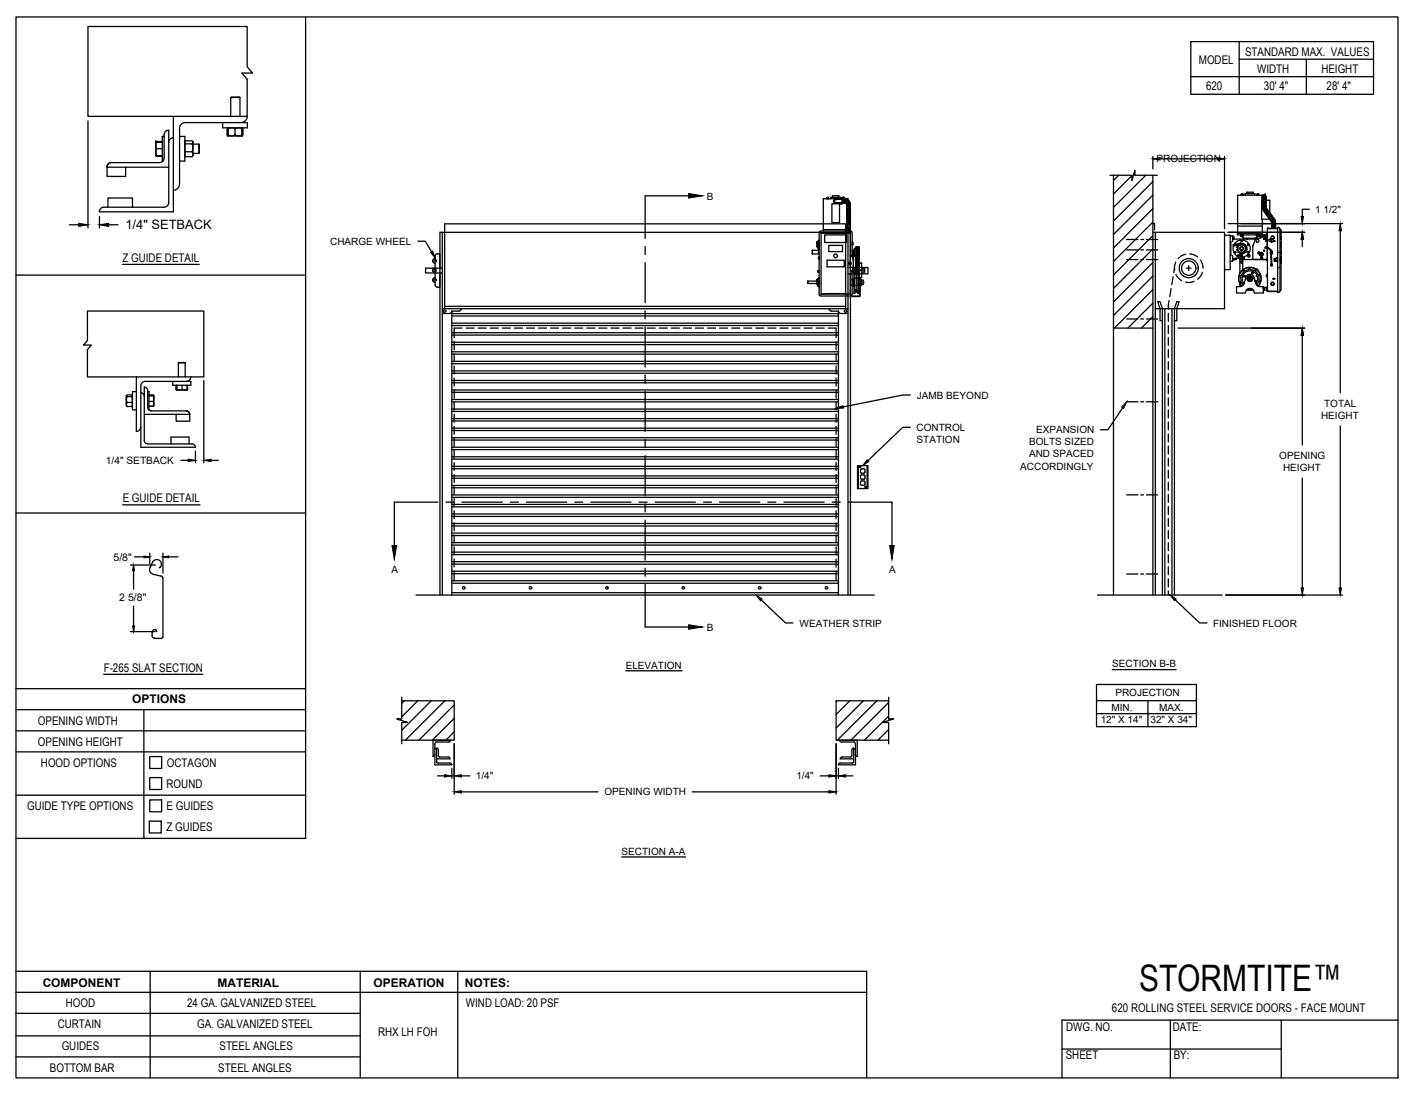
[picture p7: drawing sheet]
<svg xmlns="http://www.w3.org/2000/svg" width="279mm" height="216mm" viewBox="0 0 279 216" stroke-linecap="round" stroke-linejoin="round" font-family="sans-serif">
<!-- layer: ANNOTATIONS -->
<g fill="none" stroke="#000" stroke-width=".25">
<path d="M17.4 23.9v21.1M227.5 30.9v2.4M228.9 31.3h11.3M241.6 30.9v14.2M13.7 44.4h1.8M19.6 42.7v2.3M21.4 44.4h1.9M82.5 47.6h1.4l1.3 2.1M242.3 45.8h15.1M242.3 44.1h22.6M257 47.3v1.4M258.4 41.3h-1.4v1.4"/>
<path d="M264.5 45.5v32M40.2 75.1v16.2M179.6 78h-1.5l-11.7 2.3M232.4 64.7h25M257 66.2v21.6M35.7 90.8h1.4M38.6 89v2.3M41.7 90.8h1.4M179.6 84.3h-1.5l-6.8 6.6M221.5 80.5l-2.9 4.3h-1.5M257 94.4v21.6M264.5 84.1v31.9"/>
<path d="M25.7 111.5h4.9M26.4 111.5v4.8M26.4 119.6v5.1M26.6 109.9h2.9M29.5 109.2v2M32.2 109.2v3.9M32.2 109.9h2.9M150.2 118.4l4.8 4.5h1.4M231.9 118.4l4.8 4.5h1.5M241.9 117.4h23M25.7 124.7h4.9M123.5 132.4h11.1"/>
<path d="M216.4 135.1h19.7v8.3h-19.7zM216.4 138.3h19.7M219.5 132.1h12.6M226.5 138.3v5.1M86.3 153.1h1.4M89.2 151.6v2M89.6 146.8v9.9M91 153.1h1.8M91 156.3h27M136.6 156.3h27M161.8 153.1h1.8M165 146.8v9.9"/>
<path d="M165.4 151.6v2M166.9 153.1h1.4M216.4 140.8h19.7M122.7 169.1h12.6"/>
</g>
<!-- layer: RHX RH F.O.H. -->
<g fill="none" stroke="#000" stroke-width=".25">
<path d="M163.2 39.2h.1M163.2 39.1h.1M163.2 39.1h.2M163.2 39.1v.1M163.4 39.1h.1M163.5 39.2h.1M163.9 39.2v-.3h2l-.1 .3h-3.3v6.4M164.3 38.9v-.3h1.2v.3M164.8 39.4a.32 .32 0 0 0-.2 .3 .32 .32 0 0 0 .2 .3M164.9 39.3a.35 .35 0 0 0-.4 .4 .35 .35 0 0 0 .4 .3l-.2-.1a.31 .31 0 0 1-.1-.3 .31 .31 0 0 1 .3-.2M165 39.3a.37 .37 0 0 0-.5 .3 .37 .37 0 0 0 .4 .4M165.3 39.3h.6"/>
<path d="M165.6 39.3l-.7 .1M165.8 39.3h-.2h.2M165.8 39.3h.1M165.8 39.3l.2-.2 .2 .2M165.9 39.3h.1M165.9 39.2l.1 .1M166 39.4v-.3l.1 .2 .3 .1v.6h-.3l-.1 .2v-.2M166 39.2l-.1 .1M166 39.3h.1M166 39.2h.1M166 39.2l.1 .1M166 39.2v.1"/>
<path d="M166.1 39.2h-.1M166.1 39.2v.1M166.1 39.2l-.1 .1M166.2 39.3h.1M166.2 39.2h1.1v.3M166.2 39.3v.8M166.3 39.2h.1M166.3 39.1h.1M166.3 39.1h.2M166.3 39.4h.2M166.3 39.1h.3M166.4 39.1h.1"/>
<path d="M166.5 39.1h.1M166.6 39.1h.1M166.6 39.4h.1M166.6 39.4h-.1v.6h.1M166.6 39.4v.6M166.7 39.3l.3 .1M166.7 39.4v.6M166.7 39.4h.1M166.9 39.4l-.1 .6M167 39.4l-.2 .7M167 39.4l.3 .2M167.2 39.5l-.3 .6"/>
<path d="M167.3 39.6h.1M167.3 39.6l-.3 .5M167.3 39.6l.2 .1M167.6 39.8h.1M167.6 39.8l-.6 .4M167.6 39.8l-.1-.1-.5 .5M167.6 39.8l.2 .6M219 34.6h4.4v1l.5-2v1h4.5M219.7 34.6v82.8M220.7 34.6l-1 1M223.4 34.6l-3.7 3.7M223.9 34.1l-.2 .2"/>
<path d="M226.1 34.6l-6.4 6.3M227.5 35.8l-7.8 7.8M227.5 38.5l-7.8 7.8M227.5 34.6v82.8M244.9 38.4h.1M245 38.4h-.1M245 38.4h.2M245 38.4v.1M245 38.4h.1M245.2 38.4l-.1 .1M245.2 38.4h.1M245.2 38.4v.1"/>
<path d="M245.2 38.5h.1M245.7 38.5v-.3h1.9v.3M246 38.2v-.3h1.3v.3M248.1 38.4h.1M248.1 38.4h.2M248.1 38.4v.1M248.2 38.4l-.1 .1M248.2 38.4h.1M248.3 38.4h.1M248.3 38.4l-.1 .1M248.3 38.5h.1M249.1 38.7v.6"/>
<path d="M249.1 38.5v1M249.1 38.6h.2M249.1 39.4h.1M249.1 39.5h-.2v3.7l1.7 .1M249.1 39a.38 .38 0 0 1 .4-.4 .38 .38 0 0 1 .4 .4M249.1 39.2a.36 .36 0 0 1 .4-.2 .36 .36 0 0 1 .3 .4 .33 .33 0 0 0-.3-.3 .33 .33 0 0 0-.4 .3zM249.1 39.2a.36 .36 0 0 1 .4-.4 .36 .36 0 0 1 .3 .4M249.1 38.5v.3l.3-.2M249.1 39.9v.1M249.1 39.6v-.1a.38 .38 0 0 1 .3-.2 .38 .38 0 0 1 .4 .3M249.1 39.8h.7M249.1 39.5l.4-.1 .3 .1"/>
<path d="M249.1 39.2a.33 .33 0 0 1 .4-.3 .33 .33 0 0 1 .3 .3M249.1 39.5v.2M249.1 39.8v.1M249.2 38.9l.2-.2 .4 .2M249.3 39.7l-.2 .1M249.3 39.7h.5M249.4 38.6v-.2h.2v.2M249.5 38.5h-5.3v7.8l5.8 .1v.1M249.5 38.5h.1M249.6 38.4v.2M249.6 38.4v.1M249.6 38.5h.1"/>
<path d="M249.7 38.5v.1M249.7 38.5h.1M249.7 38.6h.1M249.7 38.7l.1 .4a.37 .37 0 0 0-.3-.4 .37 .37 0 0 0-.4 .4M249.7 38.6v.1M249.8 39.9v.1M249.8 39.5v.2M249.8 39.8v.1h-.7M249.8 39.7v.1M249.8 39.5h.7v2.6M85.8 54.8a.48 .48 0 0 0-.4 .5 .48 .48 0 0 0 .4 .4l.1 .5M85.8 51a.48 .48 0 0 0-.4 .5 .48 .48 0 0 0 .4 .5"/>
<path d="M85.8 52.9a.48 .48 0 0 0-.4 .5 .48 .48 0 0 0 .4 .4l.1 1M85.9 52v.9M86.3 50.1l-.4 .2v.7M86.3 50.1h.5v6.6l-.7-.1-.2-.4M86.8 53.9v63.5M87.3 52.9h-3.3v1h3.3M87.3 45.8v71.6M159.4 55.9h.1M159.4 55.5h2.2M159.4 55.5h.1M159.4 55.5v.4M160.3 49.4v.7v-.7h1.2"/>
<path d="M160.3 50.1h1.3M161.2 48.6l.4 .6M161.2 56.1h.1M161.2 48h.1M161.2 55.4h.1M161.2 48.6h.1M161.2 48v.6M161.2 55.4v.7M161.2 56.1h.5M161.2 56.1l.4 .5M161.2 55.4h.5M161.2 48h.5"/>
<path d="M161.2 48.6h.5M161.2 55.5h.2M161.2 48l.2 .1M161.2 55.3v.1M161.2 47.9h.1M161.3 56.1h.1M161.3 48.7h.1M161.3 56.1l.3 .5M161.3 55.3h.1M161.3 47.9h.1M161.3 47.8h.1M161.3 47.8v.1"/>
<path d="M161.3 56.4h.2M161.3 55h.2M161.3 56.4h.1M161.3 55v.2M161.3 56.2v.2M161.4 55.5h.2M161.4 48.5h-.2M161.4 48.1h.2M161.4 55.9h.1M161.4 55.5h.1M161.4 53.7h.1M161.4 48.1h.1"/>
<path d="M161.4 53.7h.2M161.4 48.1v.4M161.4 55.5v.4M161.5 49v.8l.1 .2M161.5 48.5h.1M161.5 55h-.2M161.5 55.9h.1M161.5 50.8l.1 .2M161.5 51.1h.1M161.5 50.7v.4M161.5 50.7h.1M161.5 50.8h.1"/>
<path d="M161.5 50.7v.1M161.5 51v.1M161.6 48.1h.1M161.6 55.5h.1M161.6 48.5h.1M161.6 55.9h.1M161.6 54.8h.1M161.6 47.4h.1M161.6 49.2h.1M161.6 56.6h.1M161.6 56.1v2l.3 .3M161.6 53.4h-.2v.3"/>
<path d="M161.6 48.1v.4M161.6 48.6v6.8M161.6 55.5v.4M161.6 48.5h-.4M161.6 47.4l-.4 .6M161.6 54.8l-.4 .6M161.6 54.8l-.3 .5M161.6 47.4l-.3 .4M161.6 55.9h-2.2M161.6 48.1h-.4h.4M161.9 45.6l-.3 .3v2.1M161.9 58.4h6"/>
<path d="M161.9 45.6h6M162 58l2.9-.1 2.8 .1M162 46l2.9 .1 2.8-.1M162 58h5.8M162 46v12M162 46h5.8M162.5 45.3h5.3M162.7 46.4h4.3v1.5h-4.3zM163.2 51.4h3.4v1.3h-3.4zM163.5 48.4h2.7v1.3h-2.7zM164.1 40.2h1.6v3.7h-1.6zM164.9 40l.7 .1"/>
<path d="M165 40l-.1 .1h.7M165.3 40h.5M165.9 40l-.3 .1 .4 .2 .2-.2M166 40.1h.1M166 40.1v.1M166 40.1l-.1 .1M166 40.2h.1M166 40v.1M166 40.1h-.1M166 40.1l.1 .1M166.1 40.2h-.1M166.1 40.1h-.1"/>
<path d="M166.1 40.1h.1M166.1 40.1l-.1 .1M166.2 40.1h.1M166.3 40h.2M166.6 40h.1M166.7 40h.1M166.7 40l.1 .1M166.8 40l.1 .1M166.9 40.1h.1M167 40.1h.1M167 40.1v.1M167 40.2l.1 .1"/>
<path d="M167.1 44.3a.34 .34 0 0 1 .3-.4 .34 .34 0 0 1 .4 .4M167.1 44.1a.35 .35 0 0 1 .3-.4 .35 .35 0 0 1 .4 .4M167.1 43.9a.35 .35 0 0 1 .3-.4 .35 .35 0 0 1 .4 .4M167.1 43.7a.35 .35 0 0 1 .3-.3 .35 .35 0 0 1 .4 .3M167.1 43.5a.35 .35 0 0 1 .3-.3 .35 .35 0 0 1 .4 .3M167.1 43.3a.35 .35 0 0 1 .3-.3 .35 .35 0 0 1 .4 .3M167.1 42.6a.35 .35 0 0 1 .3-.4 .35 .35 0 0 1 .4 .4M167.1 42.4a.35 .35 0 0 1 .3-.4 .35 .35 0 0 1 .4 .4M167.1 42.2a.35 .35 0 0 1 .3-.4 .35 .35 0 0 1 .4 .4M167.1 41.6v.1M167.1 40.4v.1M167.1 40.3v.1"/>
<path d="M167.1 44.8v.1M167.1 45.5v.1M167.1 45v.1M167.1 45.2v.1M167.1 40.8v.1M167.1 40.6v.1M167.1 41.1v.1M167.1 41.3v.1M167.1 44.5a.33 .33 0 0 1 .3-.3 .33 .33 0 0 1 .4 .3M167.1 43.1a.37 .37 0 0 1 .4-.2 .37 .37 0 0 1 .3 .2 .35 .35 0 0 0-.4-.3 .35 .35 0 0 0-.3 .3M167.1 42.9a.37 .37 0 0 1 .4-.2 .37 .37 0 0 1 .3 .2 .35 .35 0 0 0-.4-.3 .35 .35 0 0 0-.3 .3M167.1 42.7a.37 .37 0 0 1 .4-.2 .37 .37 0 0 1 .3 .2 .35 .35 0 0 0-.4-.3 .35 .35 0 0 0-.3 .4"/>
<path d="M167.1 42v-.1a.38 .38 0 0 1 .3-.2 .38 .38 0 0 1 .4 .3M167.1 44.6h.7M167.1 44.5a.33 .33 0 0 1 .3-.2 .33 .33 0 0 1 .4 .2M167.1 44.3a.35 .35 0 0 1 .3-.3 .35 .35 0 0 1 .4 .3M167.1 44a.38 .38 0 0 1 .7 0M167.1 43.8a.38 .38 0 0 1 .7 0M167.1 43.6a.38 .38 0 0 1 .7 0M167.1 43.5a.38 .38 0 0 1 .7 0M167.1 43.3a.38 .38 0 0 1 .7 0M167.1 42.5a.38 .38 0 0 1 .7 0M167.1 42.3a.38 .38 0 0 1 .7 0M167.1 42.1a.38 .38 0 0 1 .7 0"/>
<path d="M167.1 41.9l.3-.1 .4 .1M167.1 44.9h.7v.1h-.7zM167.1 44.6v.2h.7M167.1 40.9h.7v.2h-.7zM167.1 41.9v.1M167.1 42.1h.1M167.1 42.3h.1M167.1 42.5h.1M167.1 43.3h.1M167.1 43.5h.1M167.1 43.6v.1M167.1 43.8v.1"/>
<path d="M167.1 44h.1M167.1 45.3v.2h.7M167.1 45.6h.1M167.2 44.5l-.1 .2M167.3 52.8h4v1.2h-4M167.3 45.8v71.6M167.6 52h.2M167.6 52l.1 .2 .1-.2M167.6 52h.1M167.6 52l.1-.1 .1 .1M167.7 40l-.7 .2M167.7 44.5l.1 .1"/>
<path d="M167.7 40.1h.1M167.7 40.1l-.6 .2M167.7 51.8l.2 .2-.2 .2M167.8 40.3v.1M167.8 44.8v.1M167.8 45.5v.1M167.8 45v.1M167.8 45.2v.1M167.8 40.8v.1M167.8 40.6v.1M167.8 41.1v.1M167.8 41.3v.1"/>
<path d="M167.8 41.6v.1M167.8 52.3h.1M167.8 51.8h.1M167.8 41.4h-.7v.2h.7M167.8 41.7h-.7v.1M167.8 40.4l-.7 .1v.1h.7M167.8 40.4h-.7M167.8 45.1h-.7v.2h.7M167.8 40.4v.2M167.8 40.7v.2M167.8 41.2v.2M167.8 41.4v.2"/>
<path d="M167.8 41.7v.1M167.8 41.9v.1M167.8 42.1h.1M167.8 42.3h.1M167.8 42.5h.1M167.8 43.3h.1M167.8 43.5h.1M167.8 43.6v.1M167.8 43.8v.1M167.8 44h.1M167.8 44.6v.2M167.8 45.1v.2"/>
<path d="M167.8 45.3v.2M167.8 45.6h.1M167.8 46v5.8M167.8 52.2v5.8M167.8 40.7h-.7v.2h.7M167.8 41.2h-.7v.2h.7M167.8 52.8v-7h-81v7.1M167.8 54v63.4M167.8 45.6l.3 .3M167.9 53.5h.2M168.1 50.5l.3 1.5-.3 1.5M168.1 58.1l-.3 .3"/>
<path d="M168.1 50.5l.2 .2M168.1 48.2l.1 .2M168.1 47.9l.1 .3M168.1 50.5h-.2M168.1 50.5h.1M168.1 53.5h.1M168.1 49.4h.5M168.1 50.1h.2M168.1 53.7h.4M168.1 55.3h.3M168.1 56.1h.2M168.1 49.6h.2"/>
<path d="M168.1 56.3h.2M168.1 55.1h.3M168.1 55.5h.2M168.1 55.9h.2M168.1 45.9v4.6M168.1 53.5v4.6M168.2 50.6h.1M168.2 50.5v.1M168.2 53.4h.7M168.2 50.6h.3h-.2v.3M168.2 47.8h.1M168.2 48.3h.1"/>
<path d="M168.2 50.7h.1M168.2 47.8v.4M168.2 47.8v.5M168.2 50.7l.1 .1M168.2 53.3h.7M168.3 49.5h.1M168.3 55h.1zM168.3 56.1h-.2h.2M168.3 55.9h.1M168.3 55.5h.1M168.3 55v.1M168.3 55.3v.2"/>
<path d="M168.3 55.9v.5M168.3 56.4h.1M168.3 49.6v.9l.2 .1M168.3 49.6h.1M168.3 49.5h-.2M168.4 53h1.1M168.4 52.3l-.1 .8M168.4 49.6v.9M168.4 50.1h.2M168.4 50.6v1.1M168.4 56.3l-.1 .1M168.4 55.1h-.3h.3"/>
<path d="M168.5 54.9v1.6M168.6 57.8l-.1-4.3 .1 4.4M168.6 53.6l.2 .1M168.6 57.8h.1M168.6 53.6v.2M168.6 53.9h.1M168.6 53.9l.2 .2M168.6 54.9h.1M168.6 57.6v.1M168.6 53.8v.1M168.7 56.3h-.1M168.7 54.9h.1"/>
<path d="M168.8 56.3h-.1M168.8 53.7v.2M168.8 57.2l-.2 .2M168.8 53.9v.2M168.8 57.4v.4h-.2M168.8 57.4v.2M168.8 54l.1 .1M168.9 57.3h-.1M168.9 54.1h.1M168.9 51.4h.6M168.9 51.6h.1M168.9 50.9h.1"/>
<path d="M168.9 50.7h.6M168.9 50.6h.1M168.9 49h.1M168.9 48.8h.1M168.9 51.3h.1M168.9 51.6h.6M168.9 52.1h.6v.1M168.9 52h.1M168.9 53.7v.1M168.9 50.7h.1M168.9 49h-.3v1.5h.3M168.9 52.9v-.1h.6v.1"/>
<path d="M168.9 51.2v.6M168.9 49.4v.1M168.9 50.2v.1M168.9 49.8v.1M168.9 51.2h.6M168.9 49h.6M168.9 48.8v.4M168.9 50.5v.4M168.9 51.1v-.2h.6v.2M168.9 52.5v-.2h.6v.2M168.9 53.4v-.2h.6v.2M168.9 53v.2"/>
<path d="M168.9 53.6v-.1h.6v.1M168.9 57.3h.1M169 54.2h.1M169 57.3h.1M169.1 49.6h.1M169.1 49.3h.1M169.1 50.4h.1M169.1 53.9l-.1 .2M169.1 50.1h.1M169.1 50.4v.1M169.1 49.5v.2h.4M169.1 50.4h.4"/>
<path d="M169.1 49.1v.2h.4M169.1 50.1h.2M169.1 57.4v.1M169.1 48.9v.1M169.1 50.4v.2M169.1 50.7v.1M169.1 50.9v.1M169.1 51.2v.1M169.1 51.4v.1M169.1 51.6v.1M169.1 51.9v.1M169.1 52.1v.1"/>
<path d="M169.1 52.3v.1M169.1 52.6v.1M169.1 52.8v.1M169.1 53v.1M169.1 53.2v.1M169.1 53.5v.1M169.1 53.7v.1M169.1 53.9h-.2l.1 .3M169.1 57.4l.2 .5M169.1 49.6v.1M169.1 49.6l.2-.1v.2M169.1 50.5h.1"/>
<path d="M169.1 57.5v.1M169.1 50v.2M169.1 57.2l.2 .2M169.1 50h.2M169.1 50.7h.1M169.1 53.7v.2M169.1 56.3h.1M169.1 50v.1M169.1 53.7h-.3M169.1 50.7h.2M169.2 54.9h-.1M169.2 54.9h.1"/>
<path d="M169.2 56.3h.1M169.3 53.9l-.2 .2M169.3 50h.1M169.3 50v.1M169.3 50.7h.1M169.3 50.5h.1M169.3 53.8v.1M169.3 57.6v.1M169.3 50.4l-.2 .1M169.3 53.6l.1-.1-.1 4.4M169.3 53.6l-.2 .1M169.3 50.1h.1"/>
<path d="M169.3 49.3h.1M169.3 50.4h.1M169.3 53.6v.2M169.3 53.9h.1M169.3 50v.2h.2M169.3 50.4v.2h.2M169.3 50.7l.2 .1M169.3 50.9l.2 .1M169.3 51.2l.2 .1M169.3 51.4l.2 .1M169.3 51.6l.2 .1M169.3 51.9l.2 .1"/>
<path d="M169.3 52.1l.2 .1M169.3 52.3l.2 .1M169.3 52.6l.2 .1v-.1l-.6-.1v.2M169.3 52.8l.2 .1M169.3 53l.2 .1M169.3 53.2l.2 .1M169.3 49.6v.1M169.3 53.5v4.4M169.4 54.5h.1M169.4 54.2l.1 .1M169.4 54.6l.1 .2M169.4 53.7l.1 .1"/>
<path d="M169.4 53.9l.1 .2M169.4 54.4l.1 .1M169.4 54.8h.1v.4h-.1M169.4 56.1h.1M169.4 54.9h.1M169.4 53.6h.1M169.4 53.8h.1M169.4 54h.1M169.4 54.3h.1M169.4 54.7h.1M169.5 55.3v-6.6h-.6v8.6M169.5 48.8v.7h-.2v.2"/>
<path d="M169.5 49.1h-.2v.2M169.5 49.4v.7v-.3M169.5 50.1h.1M169.5 51.2v.6M169.5 51.6h.1M169.5 50.9h.1M169.5 50l-.2 .1M169.5 50.3h.1M169.5 49.2h.1M169.5 49h.1M169.5 50.6h.1M169.5 50.5h.1"/>
<path d="M169.5 51.3h.1M169.5 52v-.1h-.6v.3M169.5 53v.2M169.5 55h.1M169.5 56.1l-.1 .1M169.5 50.7h.1M169.5 48.8l-.2 .2M169.5 51.9h.1M169.5 50.1v.8M169.5 55l-.1 .1M169.5 56.1h-.1M169.5 55.6v.2"/>
<path d="M169.5 55.3h-.1M169.6 51.9h.2M169.6 55.2h.1M169.6 53.3h.2l-.1 .1zM169.6 55.2v1M169.6 54.9l.1 3.6h-1.6l1.5-.1zM169.6 57.3h.1M169.7 55.1h.2M169.8 51.9h.2v2.9h-.5M169.9 55.1v.1M169.9 55.1v1.2M169.9 56.2l-.2 .1"/>
<path d="M169.9 55.3h.4v.8h-.4M170 53h.6v.7h-.6M170 53.4h.6M170 53.3h.6M170.1 56.1h.1M170.1 56v.1M170.1 56h.1M170.1 56l.1 .1M170.2 56.1h.1M170.3 55.5h.1M170.3 55.9h.1M170.4 55.5h.1"/>
<path d="M170.4 55.5v.4M170.4 55.9h.1M222.3 47.3h2.2M222.3 49.3h2.2M222.3 51.2h2.2M225.1 47.3h.5M225.1 49.3h.5M225.1 51.2h.5M226.2 47.3h2.2M226.2 49.3h2.2M226.2 51.2h2.2M227.5 45.8h14.1v15.1h-13.6"/>
<path d="M227.5 44.1h.3v1.3M227.5 41.2l-7.8 7.7M227.5 43.8l-7.8 7.8M227.5 46.5l-7.8 7.8M227.5 49.1l-7.8 7.8M227.5 51.8l-7.8 7.8M227.5 54.5l-7.8 7.8M227.5 57.2l-7.6 7.5M227.5 59.8l-5 4.9M228 45.8v71.6M230.7 59.3l-.2 1.7M231.1 57l-.3 1.5"/>
<path d="M231.5 54.6l-.3 1.6M231.8 52.9l-.2 .9M232 51.7l-.3 1 .1 .7M232 54.2l.5 .7 .7 .5M233.9 50.2l-.6 .2-.8 .6M234.1 52.9h.9M234.5 52.5v.9M234.8 50.1l.8 .2 .7 .4M235.6 55.5l-.9 .3-.8-.1M236.9 51.3l.3 .7 .2 .9M237.3 53.7l-.3 .6-.7 .8M241.6 46.4h1.1v6.8h-1.1"/>
<path d="M241.6 52.7h.1M242.7 51.6h.4M242.7 46.5h.4M242.7 50.4h.2M242.7 47.7h.2M242.9 47.7v2.8M243.1 46.5l.1 .1M243.1 50.4l.1 .1M243.2 51.5l-.1 .1M243.2 47.6h-.1M243.2 51.4h.2zM243.2 46.7l.2 .1"/>
<path d="M243.2 47h.2v.2h-.2h.2M243.2 46.8h.2v.2v-.2M243.2 46.6v1M243.2 50.5v1M243.4 48.5a1.7 1.7 0 0 0 .6 2M243.4 51.4h.1M243.4 51.1v.2M243.4 51.3l-.2 .1M243.4 47.2h.1M243.4 47.2h4.3M243.4 46.8h.1M243.4 51.1l.5 .1"/>
<path d="M243.4 51.2v.1M243.5 51.1h.4v.1v-.1M243.5 48.3a1.7 1.7 0 0 1 2.2-.8 1.7 1.7 0 0 1 .8 2.3 1.7 1.7 0 0 1-2.2 .8M243.5 48.3h-.2M243.6 49.8h.2zM243.6 50.9h2M243.6 51.1v.1M243.8 48.3h-.3M243.8 48.4h.5v.3l-.3 .1M243.8 48.2l-.2-.1-.1 .2M243.8 48.5h-.5M243.8 50.9v.2"/>
<path d="M244 49.3a.24 .24 0 0 1 .3 .1 .24 .24 0 0 1 0 .4M244 48.2l-.4 .1M244 48.8h.1M244 48.8a.24 .24 0 0 1 .2 .3 .24 .24 0 0 1-.2 .2M244.2 46h4.9l-.1 .4M244.2 44.6h4.9M244.2 50.4l-.2 .1M244.4 50.9h.1M244.5 50.3l-.3 .1M244.5 48.3l-.2 .1M244.5 49.7l.2 .1v.2l.2-.2M244.5 49.7l-.2 .1"/>
<path d="M244.6 56v.6M244.7 48.3l-.3 .1M244.7 48.1l-.7 .1M244.7 48.1h.1M244.8 51.2h.1M244.8 48.3h-.3M244.8 46.4l.1 .2v-.2M244.8 46.6h.5M244.8 46.4h.1M244.8 46.4h.5v.2M244.9 50.1l-.5 .2M244.9 46.4h.1"/>
<path d="M244.9 56.4v.1M244.9 49.4h.2M244.9 49.4h.1M244.9 49.5h.2M244.9 49.4a.33 .33 0 0 1-.2-.5 .33 .33 0 0 1 .6 0 .33 .33 0 0 1-.2 .5M244.9 49.4a.37 .37 0 0 1-.2-.6 .37 .37 0 0 1 .6 0 .37 .37 0 0 1-.2 .6M244.9 49.8h.2M244.9 56.5h.1M244.9 56.4l.1 .1a2.22 2.22 0 0 1 0-3.1 2.22 2.22 0 0 1 3.1 0 2.22 2.22 0 0 1 .2 3.1M244.9 50.5l.2 .1zM244.9 47.5l.2 .1zM244.9 51.7l.2 .2"/>
<path d="M244.9 48.1h-.2M244.9 51.7v.2h.2M244.9 51.7h.1M244.9 51.7h.2v.1M244.9 46.6h.4M244.9 48h.4l.5 .4M245 51.7h.1v.2zM245 46.4h.1M245.1 49.8v.1M245.1 51.9h.1M245.1 49.4h.1M245.1 48.3h.2"/>
<path d="M245.1 48.3h-.2M245.1 46.4h.1M245.1 48.2l-.4 .1M245.1 51.2l.1 .1M245.1 51.2h-.5v2.8M245.1 51.2h.1M245.2 46.4h.1M245.2 46.4v.2M245.2 51.3v2M245.2 50.9h.1M245.2 51.1l-.1 .1M245.3 51.2h.1"/>
<path d="M245.3 51.1l-.2 .1M245.3 46.4h.1M245.3 51.1l.1 .1M245.3 48.3l.1 .1M245.3 48.3h.1M245.3 48.3l.5 .6M245.3 56.2l-.3-.4h-.3l.2-.3-.1-.8-.2-.2 .3-.1 .4-.7v-.3l.3 .1 .8-.3 .1-.3 .1 .2 .9 .3 .3-.1v.3l.5 .6 .3 .1-.2 .2v.8l.2 .2-.3 .1-.4 .7M245.4 49.7l-.5 .3M245.4 50l-1.3 .7M245.4 51.2h-.3M245.4 47v.2M245.4 51.2h.1"/>
<path d="M245.5 56a1.53 1.53 0 0 1 .1-2.1 1.53 1.53 0 0 1 2.1 0 1.53 1.53 0 0 1 .1 2.1M245.5 48.4h.1M245.5 55.9a.86 .86 0 0 1-.8 .7h-.7v1.2h1.7l.1-.1M245.6 50.8v.4M245.6 49.9l-.2 .1M245.6 48.6l.1 .1M245.6 48.6h.1M245.7 49.8h.1M245.7 49.4h-.1M245.7 49.7v.1M245.7 49.4l-.2 .3M245.8 48.4l.1 .2"/>
<path d="M245.8 49l-.1 .1M245.8 49.7l-.2 .2M245.8 49.2l-.1 .2M245.8 48.9v.3M245.8 49h.1M245.9 48.6l.1 .2M245.9 57.3h1.4M246 48.8v.5M246 49.3l-.2 .4M246 49.3v.1M246 48.8h.1M246.1 57.1h1.1"/>
<path d="M246.2 50.4l.2-.1 .2 .1v.3l-.2 .1-.2-.1zM246.2 48.3h.2zM246.2 49.8h.2zM246.4 54.9h.1M246.5 55.2h.1M246.5 54.8h.1M246.7 56.9v.2l.1-.1M246.7 54.8h.1M246.7 55.2h.1M246.7 55.4h.1M246.8 55.2h-.1M246.8 55.2h.1"/>
<path d="M246.8 55.1h.1M246.9 55h.1M246.9 55.3h.1M246.9 55.3l-.1 .1M247.4 54.8a.86 .86 0 0 0-.8-.7 .86 .86 0 0 0-.8 .7l-.3 1.1M247.5 54.8l.3 1.1a.86 .86 0 0 0 .8 .7M247.6 55.5h.3l-.2 .1M247.7 47.2v.1M247.7 51.2h.1M247.7 53a.37 .37 0 0 1 .5 .4M247.8 47.1a5.9 5.9 0 0 0-.6 4l.1 .1M247.8 46.4h1"/>
<path d="M247.8 51.2h.1M247.8 47l-.1 .1M247.9 47h.1M247.9 47.3h.4l.1 .3-.4 .2zM247.9 53.2h.1M247.9 46.6h.5M248 46.4h.1M248.1 46.4v.2M248.1 46.4h.1M248.2 46.4h.1M248.2 51.2h.1M248.2 46.6l-.3 .4"/>
<path d="M248.3 46.4h.1M248.3 49.9h.1M248.3 49.9v.1M248.3 49.9l.1 .1h-.1M248.3 49.9l.2 .1h-.2M248.3 49.9l.2 .1M248.3 50h.1M248.3 49.8h.1M248.3 49.8l.2 .2M248.3 46.4v.2M248.3 49.8l.2 .1M248.4 46.6h.1"/>
<path d="M248.4 46.4v.2M248.5 49.9h.1M248.5 46.4h-.6v.2M248.5 46.4h.1M248.5 49.9v.1M248.5 50l-.1 .1M248.5 50h.1M248.6 56.6h.7v1.2h-1.8a.89 .89 0 0 0-.8-.9 .89 .89 0 0 0-.9 .7M248.7 50.2h.1M248.7 50.4a.29 .29 0 0 1 0-.4 .29 .29 0 0 1 .4 0 .29 .29 0 0 1-.1 .4M248.7 50.3v.1M248.7 50.3h.1"/>
<path d="M248.7 50.3h.3M248.8 46.5h1.1M248.8 51.2h.1M248.8 46.4l-.1 .6h-3.3l-.4-.4M248.8 50h.1M248.8 50.4h.1M248.8 50l-.1 .2M248.9 50.9h.2zM248.9 50.9h.1M248.9 51l.1 .1 .1-.1M248.9 51h.1M248.9 50.9h.2"/>
<path d="M248.9 50h.1M248.9 51h.2M248.9 46.6l.2 .1zM248.9 46.7h.1M248.9 46.7h.2M249 50h-.1M249 50.4h.1M249 50l.1 .2M249 50.1v.1M249 50.1v.2M249 50.1h.1M249 50.2h.1"/>
<path d="M249.1 50.2h.1M249.1 43.2v2.8M249.1 50.9h.1M249.1 51h.1M249.1 46.7h.1M249.1 46.7l-.2 .1 .2-.1M249.1 41l.1 .2 .6-.2M249.1 40.9v.1M249.1 40.6v.1M249.1 40.1v.1M249.1 40.4v.1M249.1 40.9h.7"/>
<path d="M249.1 41h.1M249.1 40v.1M249.1 40.2h.7v.2h-.7zM249.1 40.5v.2M249.1 40.7v.2M249.1 40h.7v.1h-.7M249.1 40.5h.7v.2h-.7M249.1 40.7h.7v.2M249.2 41h.1M249.2 41h.6M249.2 41.3l.1 .2M249.2 51.2h.1"/>
<path d="M249.3 56.7l.6 .1M249.3 56.8l.1 .2M249.3 57.3h.7M249.3 56.8h.2v.2h-.2h.1M249.3 51.2h.1M249.3 41.5l.1 .1M249.3 56.8v.1M249.3 56.8h.2v.2M249.3 56.8h.1M249.3 56.8l.2 .2M249.3 56.8l.2 .1h-.2M249.4 41.6l.5-.4 .1 .1-.5 .4z"/>
<path d="M249.4 47.1v-.1zM249.4 47.1h.1M249.4 47.2h.1zM249.4 47.2h.1M249.4 47.1v.1M249.4 49.5h.1M249.4 49.4l.1 .1M249.4 57h.1M249.4 47.1h.1h-.1M249.4 47l.1 .1M249.4 41.7l.1 .1M249.5 46.7h.2l-.1 .1z"/>
<path d="M249.5 46.7h.1M249.5 57h.1M249.5 57h-.1M249.5 46.7h.2M249.5 46.6l.2 .1M249.5 41.8h.1M249.5 46.6h.1M249.5 46.6v.1M249.5 47.1h.1M249.5 47.2h.1M249.5 47.1v.1M249.6 41.9v.1"/>
<path d="M249.6 48.9l.2 .1M249.7 42l.5-.4 .1 .1-.6 .4M249.7 42v.1M249.7 46.7h.1M249.7 48.9v.1M249.7 42.1l.1 .1M249.8 48.8l-.1 .1h.4M249.8 48.8h.1M249.8 41h.1M249.8 40.9v.1M249.8 40.6v.1M249.8 40.1v.1"/>
<path d="M249.8 40.4v.1M249.8 41v.1M249.8 47.6h.2zM249.8 49h.1M249.8 40.9h.1M249.8 42.2l.1 .1M249.8 48.9v.1M249.8 47.5l.2 .2M249.8 41.1l-.6 .2v-.1M249.8 48.7v.1M249.9 48.7h.1M249.9 42.3v.1"/>
<path d="M249.9 54.5l.2 .1M249.9 48.8l-.1-.1-.2 .2M249.9 41.2l-.1-.1-.5 .4M249.9 54.3v.2M249.9 46.2h.1M249.9 46.1h.1M249.9 54.4v.1M249.9 54.4h.1M249.9 51.2h-5.1M249.9 54.5h.2M249.9 46.1v.1M250 56.8v.5v-.1"/>
<path d="M250 46.5l-.2 1.1M250 47.4v.2M250 57.2h.1M250 46.9h.1M250 54.4h.1M250 54.3h.1M250 41.3v.1M250 46.4h.1M250 46.3h.1M250 54.2v.2M250 54.5v.1M250 42.5l.1 .1"/>
<path d="M250 51.1l-.1 .2 .2 .1M250 47.6l.1 .1M250 47.4h.1M250 47.6h.1M250 41.4l-.5 .4M250 41.4l.1 .1M250 47.4h-.1l.1 .2M250 47.3v.1M250 47.7v1.1M250 48.9v2.2M250.1 48.7l.7 .6v.5M250.1 42.6v.1"/>
<path d="M250.1 57.2h.1M250.1 47.7h-.1M250.1 48.9l.6 .5M250.1 57.5h.1M250.1 45.1v3.7h-.3M250.1 46.2h.1M250.1 46h.1M250.1 47.6h.1M250.1 47.4h.1M250.1 54.2l-.2 .1M250.1 46.3l-.1 .6M250.1 47.2l-.1 .4"/>
<path d="M250.1 48.2l-.1 .2M250.1 48.9l-.1 .1M250.1 54.3l-.1 .2M250.1 46v.2M250.1 48.9v8.6M250.1 45.1h2M250.1 57.5h2M250.1 41.5l.1 .1M250.1 41.5h.1M250.1 41.5l-.5 .4-.1-.1M250.1 42.7h.1M250.2 45.1h.1"/>
<path d="M250.2 45l-.1 .1M250.2 57.5h.1M250.2 45.1h1.9M250.2 57.5h1.9M250.2 42.8l.1 .1M250.3 41.7v.1M250.3 42.9h.1M250.3 41.8l-.5 .4M250.3 41.8l.1 .1M250.4 41.9h.1M250.4 41.9l-.5 .4M250.4 41.9l.1 .1"/>
<path d="M250.4 43l.1 .1M250.5 42l-.6 .4 .1 .1M250.5 42v.1M250.5 42.1l.1 .1M250.5 42.1h.1M250.5 42.1l-.5 .4M250.6 42.2l-.5 .4M250.6 42.2l.1 .1M250.6 43.3l.6-.4v.2l-.5 .3M250.6 43.3l.1 .1M250.7 49.9h.2zM250.7 42.3h.1"/>
<path d="M250.7 42.3l-.6 .4M250.7 49.5v.4M250.7 43.4l.1 .1M250.7 49.9l.1 2.4M250.8 43.5v.1M250.8 47.1h.6M250.8 42.4l.1 .1M250.8 42.5l-.1-.1-.5 .4M250.8 42.5h.1M250.8 42.5l-.5 .4M250.8 43.6l.1 .1M250.8 52.3h.1"/>
<path d="M250.8 49.9l.2 2.4h-.2M250.8 49.8h.1M250.9 47.1l.2 .1 .2-.1M250.9 49.8h.1v.2l-.1-.1M250.9 42.5l-.6 .4 .1 .2M250.9 42.5l.1 .2M250.9 43.7h.1M250.9 43.7v.1M250.9 50h-.1M250.9 49.9h.1M250.9 43.8l.1 .1M251 42.7h.1"/>
<path d="M251 42.7l-.6 .4M251 42.6v.1M251 52.2l.1 .2-.2 .1-.2-.1 .1-.2M251 49.7h.1M251 49.7h-.2M251 49.7v.1M251 49.8h.1M251 43.8v.2M251 49.8v.1M251 43.9h.1M251 46.6h.2M251 44.5v.1"/>
<path d="M251 44v.2M251 44.8v.1M251 44.3v.1M251 44h.1M251 50h.1M251 42.7l-.5 .4M251 42.7l.1 .2M251 44l.7 .1M251 44.2h.7v.1h-.7zM251 44.9h.7v.1h-.7zM251 50v.1M251 50.1h.1"/>
<path d="M251 50.1h-.2M251.1 52.3v.1M251.1 42.8v.1M251.1 42.9h.1M251.1 42.9l-.5 .3-.1-.1M251.2 54.9h.1M251.2 47.5h.1M251.2 47.5v.1M251.2 54.9v.2M251.2 43l.1 .1M251.2 47.5l.1 .1zM251.2 54.9l.1 .2z"/>
<path d="M251.3 54.9l-.1 .2M251.3 47.5l-.1 .1M251.3 43.1l-.5 .4M251.3 43.1l.1 .1M251.4 43.2v.1M251.4 43.2h.1M251.4 43.2l-.6 .4M251.4 43.3l.1 .2M251.4 43.3l-.5 .4M251.5 43.5l.1 .1M251.5 43.5l-.5 .3M251.5 43.5h.1"/>
<path d="M251.6 51.2v.2M251.6 43.6l.1 .2M251.6 43.6l-.6 .3M251.6 51.4h.1M251.6 51.2l.1 .2zM251.7 43.8h.1M251.7 43.8l-.6 .1M251.7 43.8v.3M251.7 44.5v.1M251.7 44v.2M251.7 44.8v.1M251.7 44.3v.1"/>
<path d="M251.7 43.9l-.7 .1M251.7 44.4h-.7v.1h.7M251.7 44.6h-.7v.2h.7M251.7 44.4v.1M251.7 44.6v.2M252 51h.1M252 51.6h.1M252.1 51h.1M252.1 51.6h.1M252.1 49.8h.5M252.1 51h-.7v.5l.7 .1M252.5 45.2l-.1-.3h-.3v12.8h.3l.1-.3"/>
<path d="M252.6 52.8h-.5M252.6 45.3l.2 .1v.2M252.6 45.2v12.2M252.6 51.1v.4M252.7 45.6h.1v1.6h-.2zM252.7 50.7v1.3M252.8 47.7v1.2M252.8 52v5.2l-.2 .1M252.8 49.4v.8M252.8 47.2v3.5M87.3 60.9h80M87.7 60.9v-16.7h79.2v16.7"/>
<path d="M87.7 60.5h79.2M89.2 61.4l-.3 .4-.2 .1h-1.4M89.2 61.4v56M89.2 61.4h1.4M89.2 79.3h76.2M89.2 78.8h76.2M89.2 77.4h76.2M89.2 77h76.2M89.2 75.5h76.2M89.2 75.1h76.2M89.2 73.7h76.2M89.2 73.2h76.2"/>
<path d="M89.2 71.8h76.2M89.2 71.3h76.2M89.2 69.9h76.2M89.2 69.4h76.2M89.2 68h76.2M89.2 67.5h76.2M89.2 66.1h76.2M89.2 65.7h76.2M89.2 64.2h76.2M89.2 63.8h76.2M89.2 62.4h76.2M89.2 61.9h76.2"/>
<path d="M89.6 67.5v1.5M89.6 69.8v1.6M89.6 72.2v1.6M89.6 74.6v1.6M89.6 77v1.6M89.6 79.4v1.5M91 60.9v.2l-.4 .3M91.2 64.7h-1.6v2M92 64.7h1.6M94.4 64.7h1.5M96.7 64.7h1.6M99.1 64.7h1.6"/>
<path d="M101.5 64.7h1.6M103.9 64.7h1.6M106.3 64.7h1.5M108.6 64.7h1.6M111 64.7h1.6M113.4 64.7h1.6M115.8 64.7h1.6M118.2 64.7h1.6M120.5 64.7h1.6M122.9 64.7h1.6M125.3 64.7h1.6M127.7 64.7h1.6"/>
<path d="M130.1 64.7h1.6M132.5 64.7h1.5M134.9 64.7h1.5M137.2 64.7h1.6M139.6 64.7h1.6M142 64.7h1.6M144.4 64.7h1.6M146.7 64.7h1.6M149.1 64.7h1.6M151.5 64.7h1.6M153.9 64.7h1.6M156.3 64.7h1.6"/>
<path d="M158.7 64.7h1.6M161 64.7h1.6M163.4 64.7h1.6v2M163.6 60.9l.2 .4 .2 .1M164 61.4h1.4M165 67.5v1.5M165 69.8v1.6M165 72.2v1.6M165 74.6v1.6M165 77v1.6M165 79.4v1.5M165.4 61.4l.3 .4 .2 .1"/>
<path d="M165.4 61.4v56M165.9 61.9h1.4M219.7 64.7h7.8M222.3 62.9h2.2M222.3 79.3h2.2M225.1 62.9h.5M225.1 79.3h.5M226.2 62.9h2.2M226.2 79.3h2.2M227.5 62.5l-2.3 2.2M229.4 63.3h-.5v-2.4l-.5-1.4h.5l.5 1.4v56.5M229.8 60.9v56.5"/>
<path d="M230.5 61.8v1.6M230.5 64.2v1.6M230.5 66.6v1.6M230.5 69v1.6M230.5 71.4v1.5M230.5 73.7v1.6M230.5 76.1v1.6M230.5 78.5v1.6M231.2 60.9v56.5M231.7 63.3h.5v-2.4l.5-1.4h-.5l-.5 1.4v56.5M89.2 97.7h76.2M89.2 99.5h76.2"/>
<path d="M89.2 98.1h76.2M89.2 96.3h76.2M89.2 95.8h76.2M89.2 94.4h76.2M89.2 93.9h76.2M89.2 92.5h76.2M89.2 92h76.2M89.2 90.6h76.2M89.2 90.1h76.2M89.2 88.7h76.2M89.2 88.3h76.2M89.2 86.8h76.2"/>
<path d="M89.2 86.4h76.2M89.2 85h76.2M89.2 84.5h76.2M89.2 83.1h76.2M89.2 82.6h76.2M89.2 81.2h76.2M89.2 80.7h76.2M89.6 81.7v1.6M89.6 84.1v1.6M89.6 86.5v1.6M89.6 88.9v1.6M89.6 91.3v1.6"/>
<path d="M89.6 93.6v1.6M89.6 96v1.6M89.6 98.4v1.6M165 81.7v1.6M165 84.1v1.6M165 86.5v1.6M165 88.9v1.6M165 91.3v1.6M165 93.6v1.6M165 96v1.6M165 98.4v1.6M169.2 91.9h2.1v4.5h-2.1z"/>
<path d="M169.4 91.9v4.5M169.6 92.1v.1M169.6 92.1h.1M169.6 92.2h.1M169.7 92.1v.1M169.8 92.6h.8v.7h-.8zM169.8 93.8h.8v.7h-.8zM170 95.8l-.2-.1v-.6l.2-.2 .6 .1 .1 .5-.3 .3M170 95.8h.5M170.7 96.1h.2M170.7 96.1h.1M170.8 96v.2"/>
<path d="M170.8 96.2h.1M170.8 96h.1M170.9 96.1h.1M171.1 91.9v4.5M222.3 97.7h2.2M225.1 97.7h.5M226.2 97.7h2.2M230.5 80.9v1.6M230.5 83.3v1.6M230.5 85.6v1.6M230.5 88v1.6M230.5 90.4v1.6"/>
<path d="M230.5 92.8v1.6M230.5 95.2v1.6M230.5 97.6v1.5M230.5 99.9v1.6M82.1 117.4h90.4M89.2 117h76.2M89.2 115.1h76.2M89.2 114.6h76.2M89.2 113.2h76.2M89.2 112.7h76.2M89.2 111.3h76.2M89.2 110.8h76.2"/>
<path d="M89.2 109.5h76.2M89.2 109h76.2M89.2 107.6h76.2M89.2 107.1h76.2M89.2 105.7h76.2M89.2 105.2h76.2M89.2 103.8h76.2M89.2 103.3h76.2M89.2 101.9h76.2M89.2 101.4h76.2M89.2 100h76.2M89.6 100.8v1.6"/>
<path d="M89.6 103.2v1.6M89.6 105.6v1.5M89.6 107.9v1.6M89.6 110.3v1.6M89.6 112.7v1.9M165 100.8v1.6M165 103.2v1.6M165 105.6v1.5M165 107.9v1.6M165 110.3v1.6M165 112.7v1.9M222.3 113.3h2.2"/>
<path d="M225.1 113.3h.5M226.2 113.3h2.2M230.5 102.3v1.6M230.5 104.7v1.6M230.5 107.1v1.6M230.5 109.5v1.5M230.5 111.8v1.6M230.5 114.2v1.6M230.5 116.6v.8M79.3 138.3h10.3v7.8h-10.3M79.3 137.6v4.3h-1l2.1 .7h-1.1v4.2M79.8 138.3l-.5 .5"/>
<path d="M82.4 138.3l-3.1 3.2M85.1 138.3l-5.8 5.8M87.8 138.3l-7.8 7.8M89.6 139.1l-6.9 7M165 138.3h.1M167.7 138.3l-2.7 2.7M170.3 138.3l-5.3 5.4M173 138.3l-7.8 7.8M175.3 138.3h-10.3v7.8h10.3M175.3 137.6v4.3h1l-2.1 .7h1.1v4.2M175.3 138.6l-7.4 7.5M78.8 141.9l-.1 .1"/>
<path d="M85.8 148.9l-.4 .4M85.8 146.9l.2-.5h2.6l.3-.3h-3.5v3.2M85.8 147.7l.3 .4M85.8 146.9v4h3.3l-.3-.3h-2.4M86.1 150.3l.3 .3M86.2 149.8l2.6-.1-.3-.3-1.9-.1-.1-1.3-.3-.4v2.7M89.6 141.8l-4.3 4.3M89.6 144.4l-1.6 1.7M167.9 149.4h-1.8l-.3 .3 2.6 .1M168.4 147.6l-.3 .2v1.4l-.3 .2M168.4 147.6v2.9l-2.6 .1-.4 .3h3.4l-.1-4.3-.2-.2h-2.5l-.4-.3h3.5v3.2M168.8 148.9l.3 .4"/>
<path d="M168.8 147.7l-.4 .4M175.3 141.3l-4.7 4.8M175.3 144l-2.1 2.1"/>
<circle cx="85.8" cy="53.4" r=".24"/>
<circle cx="85.8" cy="55.3" r=".24"/>
<circle cx="85.8" cy="51.5" r=".24"/>
<circle cx="164.9" cy="50.5" r=".37"/>
<circle cx="167.7" cy="52" r=".16"/>
<circle cx="167.7" cy="52" r=".24"/>
<circle cx="234.6" cy="52.9" r="1.41"/>
<circle cx="234.6" cy="52.9" r="1.88"/>
<circle cx="243.4" cy="48.4" r=".07"/>
<circle cx="243.7" cy="49.8" r=".16"/>
<circle cx="243.9" cy="48.3" r=".07"/>
<circle cx="244.2" cy="50.5" r=".07"/>
<circle cx="244.4" cy="48.2" r=".07"/>
<circle cx="244.6" cy="50.3" r=".07"/>
<circle cx="244.8" cy="48.2" r=".07"/>
<circle cx="245" cy="50.6" r=".16"/>
<circle cx="245" cy="47.6" r=".16"/>
<circle cx="245" cy="51.8" r=".16"/>
<circle cx="245" cy="50.1" r=".07"/>
<circle cx="245.2" cy="48.2" r=".07"/>
<circle cx="245.4" cy="49.8" r=".07"/>
<circle cx="245.5" cy="54.5" r=".12"/>
<circle cx="245.5" cy="54.5" r=".07"/>
<circle cx="245.6" cy="48.4" r=".07"/>
<circle cx="245.8" cy="49.5" r=".07"/>
<circle cx="245.8" cy="48.7" r=".07"/>
<circle cx="245.9" cy="49.1" r=".07"/>
<circle cx="246.3" cy="48.3" r=".16"/>
<circle cx="246.3" cy="49.8" r=".16"/>
<circle cx="246.6" cy="55" r=".56"/>
<circle cx="246.6" cy="55" r=".54"/>
<circle cx="246.6" cy="55" r=".43"/>
<circle cx="246.6" cy="55" r=".24"/>
<circle cx="247.1" cy="53.9" r=".12"/>
<circle cx="247.1" cy="53.9" r=".07"/>
<circle cx="247.7" cy="55.5" r=".07"/>
<circle cx="247.9" cy="54.5" r=".07"/>
<circle cx="248.4" cy="49.9" r=".12"/>
<circle cx="248.9" cy="50.2" r=".37"/>
<circle cx="248.9" cy="50.2" r=".18"/>
<circle cx="248.9" cy="50.2" r=".14"/>
<circle cx="249" cy="50.9" r=".16"/>
<circle cx="249" cy="46.7" r=".16"/>
<circle cx="249.4" cy="47.1" r=".12"/>
<circle cx="249.5" cy="49.5" r=".07"/>
<circle cx="249.6" cy="46.7" r=".16"/>
<circle cx="250.6" cy="47.4" r=".22"/>
<circle cx="250.9" cy="47.8" r=".07"/>
<circle cx="251.1" cy="56" r=".33"/>
<circle cx="251.1" cy="46.9" r=".33"/>
<circle cx="251.1" cy="56" r=".26"/>
<circle cx="251.5" cy="47.6" r=".03"/>
<circle cx="251.5" cy="55" r=".03"/>
<circle cx="251.5" cy="47.6" r=".05"/>
<circle cx="251.5" cy="55" r=".05"/>
<circle cx="251.6" cy="51.3" r=".12"/>
<circle cx="87.7" cy="61.4" r=".24"/>
<circle cx="166.8" cy="61.4" r=".24"/>
<circle cx="169.6" cy="92.1" r=".1"/>
<circle cx="170.8" cy="96.1" r=".1"/>
<circle cx="91.5" cy="116" r=".24"/>
<circle cx="104.7" cy="116" r=".24"/>
<circle cx="119.8" cy="116" r=".24"/>
<circle cx="134.8" cy="116" r=".24"/>
<circle cx="149.9" cy="116" r=".24"/>
<circle cx="163.1" cy="116" r=".24"/>
</g>
<!-- layer: 0 -->
<path d="M257.8 11.7v6.9M216.6 117.4h24.6" fill="none" stroke="#000" stroke-width=".25"/>
<!-- layer: RHX RH F.O.H. -->
<path d="M89.6 67.5h.1" fill="none" stroke="#000" stroke-width=".2"/>
<!-- layer: ANNOTATIONS -->
<g fill="#000" stroke="#000" stroke-width=".2">
<path d="M227.5 31.3l1.4-.2v.5zM240.2 31.1l1.4 .2-1.4 .3zM15.5 44.1l1.9 .3-1.9 .3zM19.6 44.4l1.8-.3v.6zM85 49.8l.4-.2 .5 1.3zM257 45.8l.2 1.5h-.5zM256.7 42.7h.5l-.2 1.4zM264.5 44.1l.2 1.4h-.5zM257 64.7l.2 1.5h-.5zM37.1 90.6l1.5 .2-1.5 .3zM40.2 90.8l1.5-.2v.5zM165 80.6l1.3-.5 .1 .4z"/>
<path d="M171.1 90.7l.3 .4-1.2 .8zM222.3 79.3l-.6 1.3-.4-.3zM26.4 111.5l.1 1.1h-.3zM28.4 109.7l1.1 .2-1.1 .2zM32.2 109.9l1.1-.2v.4zM149.2 117.4l1.2 .8-.3 .4zM230.9 117.4l1.2 .8-.3 .4zM256.7 116h.5l-.2 1.4zM264.2 116h.5l-.2 1.4zM26.2 123.5h.3l-.1 1.2zM87.7 152.9l1.5 .2-1.5 .3zM89.6 153.1l1.4-.2v.5z"/>
<path d="M89.6 156.3l1.4-.3v.5zM163.6 152.9l1.4 .2-1.4 .3zM163.6 156l1.4 .3-1.4 .2zM165.4 153.1l1.5-.2v.5z"/>
</g>
<!-- layer: SECTION CUTS -->
<g fill="none" stroke="#000" stroke-width=".25">
<path d="M135.9 38.7h-8.6v8.4M127.3 48.6v1.6M127.3 51.8v8M127.3 61.3v1.6M127.3 64.5v8M127.3 74v1.6M127.3 77.2v8M86.4 99.1h-8.6v8.6M88 99.1h1.6M91.2 99.1h7.9M100.7 99.1h1.6M103.9 99.1h7.9"/>
<path d="M113.4 99.1h1.6M116.6 99.1h7.9M126.1 99.1h1.6M127.3 86.7v1.6M127.3 89.9v8M127.3 99.4v1.6M129.3 99.1h7.9M138.8 99.1h1.6M142 99.1h7.9M151.5 99.1h1.6M154.7 99.1h7.9M164.2 99.1h1.6"/>
<path d="M167.4 99.1h8.6v8.6M127.3 102.6v8M127.3 112.1v1.6M127.3 115.3v8.4h8.6"/>
</g>
<path d="M135.9 38.2l2.7 .5-2.7 .4zM77.3 107.7h1l-.5 2.7zM175.5 107.7h.9l-.4 2.7zM135.9 123.3l2.7 .4-2.7 .5z" fill="#000" stroke="#000" stroke-width=".2"/>
<!-- layer: DETAILS -->
<g fill="none" stroke="#000" stroke-width=".25">
<path d="M17.4 5.2h31.4v8l1 1.2h-2.1l1.1 1.2v7.4h-31.4zM45.5 19.2h1.8v3.8M45.5 19.2v3.8M45.5 19.2h1.8M22 32.1a.92 .92 0 0 0-.9 .9h12.2M30.8 30.7h.1M30.8 28h.1M30.8 30.7h1.2M30.9 30.7h1.1M32 28h-1.2M32 27.9l-1.2 .1M32 29.4h-1.1l-.1 .6 .1 .7h1.1"/>
<path d="M32 28h-1.1l-.1 .7 .1 .7M32 28h-1.2v2.7h.1M32.4 26.6a.92 .92 0 0 1 .9-.9v14.3M32.4 26.6v4.6a.92 .92 0 0 1-.9 .9h-9.5a.88 .88 0 0 0-.9 .8v1.9h3.7v-1.8M32.4 26.9h-.4v4.9h.2M33.3 40a.92 .92 0 0 1-.9 .9M34.2 27.2a.92 .92 0 0 0-.9 .9M34.2 23v18.8h-14.6M35.4 26.9h1.1v4.9h-1.1M36.5 30.7h.1M36.5 28h.1M36.5 28.4h1.4l.2 .8-.2 .8h-1.4"/>
<path d="M37.9 28.4l.2-.3-.2-.3h-1.4v3.1h1.4l.2-.5-.2-.4M38 27.9l.1 .1v2.7l-.2 .2M38.1 28.4h1.1M38.1 30.3h1.1M39.2 28.4l.1 .1v1.7l-.1 .1M39.2 28.4v1.9M43.9 24.2v1h4.9v-1h-12.2a1.19 1.19 0 0 0-1.2 1.2v10.9a1.22 1.22 0 0 1-1.2 1.2M44.8 26.6l.2 .2M44.8 25.4l.2-.2v.2M44.9 26.6l.1 .2M44.9 25.4v1.3M45 26.6v.2"/>
<path d="M45 25.3l-.1 .1M45 25.4l.7-.2 .7 .2v1.2l-.7 .2-.7-.2zM45 26.6v.2h2.7M45 26.7v-1.4l-.1 .1 .1 1.3M46.4 25.4l.7-.2 .6 .2M46.4 26.6l.7 .2 .6-.2v-1.4l.1 1.6M47.7 26.6v.2M47.8 25.3l.1 .1-.1 1.4M47.8 25.3l.1 .1v1.2l-.1 .2M48.8 23a1.22 1.22 0 0 1-1.2 1.2M21.3 40.9v-1.8h4.8v1.8M32.4 40.9h-11.9a.92 .92 0 0 0-.9 .9"/>
<path d="M17.3 61.4h22.9v13h-22.9v-5.4l.7-.9h-1.5l.8-.9zM25 78l-.1 2.1 .2 .1M25.1 78.3l-.2-.2 .2-.2h1v2.3h-1a.62 .62 0 0 1 0-.8M26.1 78.3h-1a1.18 1.18 0 0 0 0 1.1h1M26.1 78.1h.1M26.9 74.4v10.7a.9 .9 0 0 0 .9-.9M26.9 77.3h-.8v3.6h.8M27.8 77.5a.67 .67 0 0 1 .6 .7M28.7 75.2a.9 .9 0 0 0-.9 .9v12.2h10.8M28.7 75.3h9v.7h-3.6v-.7M29.1 77.1a.67 .67 0 0 0-.6-.7v10.5a.67 .67 0 0 0 .6 .7h8.8a.63 .63 0 0 1 .6 .7M29.1 77.3h.3l-.1 3.6"/>
<path d="M29.1 77.1v3.3M29.4 78.1h.9l.1 .6-.1 .5h-.9M29.4 78l1 .1M29.4 78h.9M30.3 79.2v1h-.9M30.3 78l.1 .1M30.4 78.1h-.1M30.4 78.1v2l-1 .1M34.7 76v.9l.2 .1M34.8 76.9l.1 .1M34.8 76l.1 1M34.9 76v.9l.5 .1 .5-.1v-.9"/>
<path d="M34.9 76.9l2 .1M35.2 71.6v2.8M35.2 71.6h1.3M36.5 71.6v2.8M36.9 76v.9h-1M36.9 76.9v.1M37 76v.9h-.1M37 76.9l-.1 .1M37.7 74.4a.9 .9 0 0 1-.9 .9M26.1 80.1h.1M28.5 81.8h8.9M29.1 80.4a.67 .67 0 0 0 .7 .7"/>
<path d="M29.8 81.1h7M30.3 80.1v.1M30.4 80.1h-.1M33.7 87.6v-1.3h3.6v1.3M36.8 81.1a.65 .65 0 0 1 .6 .6v1.4h-2.6v-1.3M36.8 81.1a.67 .67 0 0 1 .6 .7M29.6 112a.96 .96 0 0 0 .7 1.3M30.3 113.3l1.5 .4 .4 .4M31.8 111.5v.2l-.4 .4M31.9 111.5a.93 .93 0 0 0-.7-1 .93 .93 0 0 0-1.1 .5l-.5 1M32.2 114.1v11.7l-.4 .2M30 124.8l.1 .9 .4 .2"/>
<path d="M30.5 126h1.4M30.6 124.2l-.5 .3-.1 .3M30.6 124.2l.3 .5"/>
</g>
<!-- layer: ANNOTATIONS -->
<path d="M31.6 112h.1M26.4 124.7h.1M26.4 123.5h.1" fill="none" stroke="#000" stroke-width=".2"/>
<!-- layer: TITLE BLOCK -->
<g fill="none" stroke="#000" stroke-width=".25">
<path d="M3.2 3.3h272.6v209.4h-272.6zM60.3 3.3v162.2h-57.1M235 8.2h36v10.4h-36zM235 15.1h36M244.5 11.7h26.5M244.5 8.2v10.4M3.2 54.3h57.1M24.2 52.2h15.1M24.2 99.6h15.3M3.2 101.2h57.1M3.2 135.9h57.1M20.5 133.1h19.5"/>
<path d="M3.2 140.1h57.1M3.2 144.2h57.1M3.2 148.4h57.1M3.2 156.9h57.1M28.4 140.1v25.4M29.5 149.3h2.4v2.4h-2.4zM29.5 153.5h2.4v2.3h-2.4zM29.5 157.9h2.4v2.3h-2.4zM29.5 162.1h2.3v2.3h-2.3zM3.2 200h67.9M3.2 195.8h167.8M3.2 191.7h167.8v21"/>
<path d="M29.6 191.7v21M71.1 191.7v21M90.3 191.7v21M3.2 208.6h67.9M3.2 204.4h67.9M209.6 207h43.2M230.9 201.3v11.4M252.8 201.3v11.4M275.8 201.3h-66.2v11.4"/>
</g>
<text font-size="7.2" x="224.7" y="195.5">STORMTITE™</text>
<text font-size="2.5" x="24.7" y="45.3">1/4&quot; SETBACK</text>
<g font-size="2.4">
<text x="245.7" y="11.1">STANDARD MAX. VALUES</text>
<text x="236.6" y="12.7">MODEL</text>
<text x="238" y="17.8">620</text>
<text x="248.1" y="14.4">WIDTH</text>
<text x="249.4" y="17.8">30' 4&quot;</text>
<text x="260.7" y="14.4">HEIGHT</text>
<text x="261.8" y="17.8">28' 4&quot;</text>
<text x="24.2" y="51.7">Z GUIDE DETAIL</text>
<text x="24.2" y="99.1">E GUIDE DETAIL</text>
<text x="20.5" y="132.6">F-265 SLAT SECTION</text>
<text x="7.5" y="143">OPENING WIDTH</text>
<text x="26.1" y="138.8">OPTIONS</text>
<text x="7.5" y="147.2">OPENING HEIGHT</text>
<text x="8.1" y="151.3">HOOD OPTIONS</text>
<text x="32.9" y="155.5">ROUND</text>
<text x="32.9" y="151.4">OCTAGON</text>
<text x="5.4" y="159.9">GUIDE TYPE OPTIONS</text>
<text x="32.9" y="159.9">E GUIDES</text>
<text x="32.9" y="164.1">Z GUIDES</text>
<text x="8.4" y="194.7">COMPONENT</text>
<text x="42.9" y="194.7">MATERIAL</text>
<text x="73.7" y="194.7">OPERATION</text>
<text x="91.7" y="194.7">NOTES:</text>
<text x="11.4" y="202.8">CURTAIN</text>
<text x="13" y="198.8">HOOD</text>
<text x="36.9" y="198.6">24 GA. GALVANIZED STEEL</text>
<text x="38.9" y="202.9">GA. GALVANIZED STEEL</text>
<text x="91.9" y="198.6">WIND LOAD: 20 PSF</text>
<text x="210.4" y="203.6">DWG. NO.</text>
<text x="219.4" y="199.8">620 ROLLING STEEL SERVICE DOORS - FACE MOUNT</text>
<text x="231.4" y="203.4">DATE:</text>
<text x="12.2" y="207.3">GUIDES</text>
<text x="43.3" y="207.2">STEEL ANGLES</text>
<text x="74.6" y="204.5">RHX LH FOH</text>
<text x="210.3" y="209.1">SHEET</text>
<text x="231.6" y="209">BY:</text>
<text x="9.8" y="211.5">BOTTOM BAR</text>
<text x="43.1" y="211.6">STEEL ANGLES</text>
</g>
<g font-size="2.1">
<text x="22.4" y="110.6">5/8&quot;</text>
<text x="23.5" y="118.5">2 5/8&quot;</text>
</g>
<g font-size="2">
<text x="228.2" y="32">PROJECTION</text>
<text x="139.5" y="39.4">B</text>
<text x="259.5" y="42">1 1/2&quot;</text>
<text x="65.2" y="48.3">CHARGE WHEEL</text>
<text x="180.9" y="78.7">JAMB BEYOND</text>
<text x="260.7" y="82.7">HEIGHT</text>
<text x="261.3" y="80.3">TOTAL</text>
<text x="180.9" y="85">CONTROL</text>
<text x="180.9" y="87.4">STATION</text>
<text x="203.1" y="87.9">BOLTS SIZED</text>
<text x="204.4" y="85.5">EXPANSION</text>
<text x="20.9" y="91.6">1/4&quot; SETBACK</text>
<text x="201.3" y="92.7">ACCORDINGLY</text>
<text x="203.1" y="90.3">AND SPACED</text>
<text x="252.4" y="90.6">OPENING</text>
<text x="253.2" y="93">HEIGHT</text>
<text x="77.3" y="113">A</text>
<text x="175.5" y="113">A</text>
<text x="139.5" y="124.5">B</text>
<text x="157.8" y="123.7">WEATHER STRIP</text>
<text x="239.4" y="123.7">FINISHED FLOOR</text>
<text x="123.5" y="132">ELEVATION</text>
<text x="219.5" y="131.7">SECTION B-B</text>
<text x="220.1" y="137.4">PROJECTION</text>
<text x="217.2" y="142.6">12&quot; X 14&quot;</text>
<text x="219.3" y="140.3">MIN.</text>
<text x="227" y="142.6">32&quot; X 34&quot;</text>
<text x="228.7" y="140.3">MAX.</text>
<text x="93.9" y="153.8">1/4&quot;</text>
<text x="157.1" y="153.8">1/4&quot;</text>
<text x="119.3" y="157">OPENING WIDTH</text>
<text x="122.7" y="168.7">SECTION A-A</text>
</g>
</svg>
